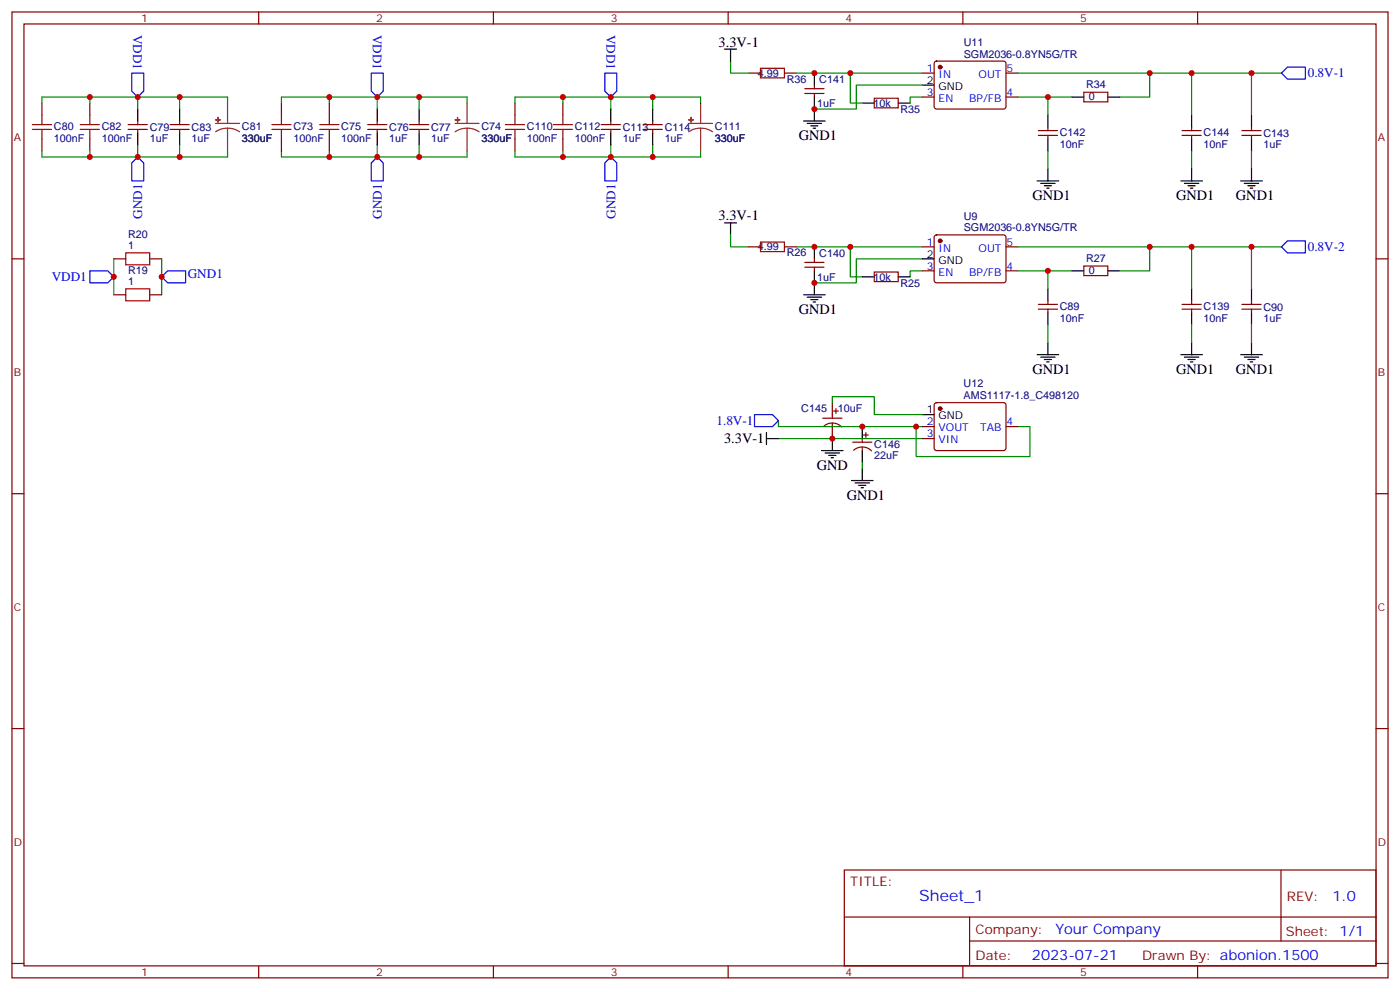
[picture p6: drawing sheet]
<svg xmlns="http://www.w3.org/2000/svg" width="412mm" height="292mm" viewBox="0 0 412 292" stroke-linecap="round" stroke-linejoin="round" font-family="sans-serif">
<g fill="none" stroke="#870000" stroke-width=".35">
<path d="M3.5 3.5h405.4v284.4h-405.4zM7.1 7.1h398.2v277.2h-398.2zM76.2 3.5v3.6M145.3 3.5v3.6M214.5 3.5v3.6M275.4 18.2l.5-.2h20l.4 .7v13l-.7 .4-20-.1-.4-.6v-12.7zM283.6 3.5v3.6M352.8 3.5v3.6M12.3 30.3v3.6M26.5 30.3v3.6M37.7 36.7h5.7M37.7 38.1h5.7"/>
<path d="M40.6 35.6v1.1M40.6 38.1v1.1M50.1 36.7h5.6M50.1 38.1h5.6M52.9 35.6v1.1M52.9 38.1v1.1M82.9 30.3v3.6M97 30.3v3.6M108.3 36.7h5.6M108.3 38.1h5.6M111.1 35.6v1.1M111.1 38.1v1.1"/>
<path d="M120.6 36.7h5.7M120.6 38.1h5.7M123.5 35.6v1.1M123.5 38.1v1.1M151.7 30.3v3.6M165.8 30.3v3.6M177.1 36.7h5.6M177.1 38.1h5.6M179.9 35.6v1.1M179.9 38.1v1.1M189.4 36.7h5.7M189.4 38.1h5.7"/>
<path d="M192.3 35.6v1.1M192.3 38.1v1.1M220.5 21.5h3.5M231.1 21.5h3.5M237.1 26.1h5.6M237.1 27.5h5.6M239.9 25v1.1M239.9 27.5v1.1M257.5 28.9h7.1v2.9h-7.1zM271.6 21.5h3.6M271.6 28.6h3.6M296.3 21.5h3.6"/>
<path d="M296.3 28.6h3.6M305.9 38.5h5.6M305.9 39.9h5.6M308.7 37.4v1.1M308.7 39.9v1M319.3 27.2h7v2.8h-7zM348.2 38.5h5.6M348.2 39.9h5.6M351 37.4v1.1M351 39.9v1M365.8 38.5h5.7M365.8 39.9h5.7"/>
<path d="M368.7 37.4v1.1M368.7 39.9v1M12.3 40.9v3.6M26.5 40.9v3.6M82.9 40.9v3.6M97 40.9v3.6M151.7 40.9v3.6M165.8 40.9v3.6M3.5 76.2h3.6M33.5 76.2h3.5M44.1 76.2h3.5M220.5 72.7h3.5"/>
<path d="M231.1 72.7h3.5M237.1 77.3h5.6M237.1 78.7h5.6M239.9 76.2v1.1M239.9 78.7v1M271.6 72.7h3.6M271.6 79.7h3.6M275.4 69.4l.5-.3 20 .1 .4 .6v13l-.7 .5-20-.1-.4-.6v-12.8zM296.3 72.7h3.6M296.3 79.7h3.6M319.3 78.3h7v2.8h-7zM405.3 76.2h3.6"/>
<path d="M33.5 86.8h3.5M44.1 86.8h3.5M257.5 80.1h7.1v2.8h-7.1zM305.9 89.6h5.6M305.9 91h5.6M308.7 88.5v1.1M308.7 91v1.1M348.2 89.6h5.6M348.2 91h5.6M351 88.5v1.1M351 91v1.1M365.8 89.6h5.7"/>
<path d="M365.8 91h5.7M368.7 88.5v1.1M368.7 91v1.1M245.2 118.5v4.6M275.4 118.7l.5-.2 20 .1 .4 .6v13l-.7 .4h-20l-.4-.7v-12.7zM242.4 123.1h5.6M242.6 125.5a3.8 3.8 0 0 1 5.3 .2M245.2 124.5v4.6M245.5 121h1.4M246.2 120.3v1.4M251.2 130.2h5.6M251.5 132.6a3.8 3.8 0 0 1 5.2 .1"/>
<path d="M254 129.1v1.1M254 131.6v1M254.4 128.1h1.4M255.1 127.4v1.4M271.6 125.6h3.6M271.6 129.1h3.6M296.3 125.6h3.6M3.5 145.3h3.6M405.3 145.3h3.6M3.5 214.5h3.6M405.3 214.5h3.6M248.7 256.1h156.6v28.2h-156.6z"/>
<path d="M377.3 256.1v20.9M248.7 270h156.5M285.6 277h119.6M285.6 270v14.1M3.5 283.6h3.6M76.2 284.3v3.6M145.3 284.3v3.6M214.5 284.3v3.6M283.6 284.3v3.6M352.8 284.3v3.6M405.3 283.6h3.6"/>
</g>
<g fill="none" stroke="#000" stroke-width=".35">
<path d="M213.4 14.5h3.6M215.2 14.5v3.5M40.6 32.1v3.5M40.6 39.2v3.5M52.9 32.1v3.5M52.9 39.2v3.5M111.1 32.1v3.5M111.1 39.2v3.5M123.5 32.1v3.5M123.5 39.2v3.5M179.9 32.1v3.5M179.9 39.2v3.5"/>
<path d="M192.3 32.1v3.5M192.3 39.2v3.5M236.7 35.6h6.4M237.8 36.3h4.2M238.8 37h2.1M239.5 37.7h.7M239.9 21.5v3.5M239.9 28.6v7M254 30.3h3.5M264.6 30.3h3.5M271.6 25h3.6M308.7 33.9v3.5"/>
<path d="M315.7 28.6h3.6M326.3 28.6h3.5M351 33.9v3.5M368.7 33.9v3.5M305.5 53.3h6.4M306.6 54h4.2M307.6 54.7h2.1M308.3 55.4h.7M308.7 40.9v3.6M308.7 49.7v3.6M347.8 53.3h6.4M348.9 54h4.2"/>
<path d="M350 54.7h2.1M350.7 55.4h.7M351 40.9v3.6M351 49.7v3.6M365.5 53.3h6.3M366.5 54h4.3M367.6 54.7h2.1M368.3 55.4h.7M368.7 40.9v3.6M368.7 49.7v3.6M213.4 65.6h3.6M215.2 65.6v3.5"/>
<path d="M239.9 72.7v3.5M239.9 79.7v7.1M271.6 76.2h3.6M315.7 79.7h3.6M326.3 79.7h3.5M236.7 86.8h6.4M237.8 87.5h4.2M238.8 88.2h2.1M239.5 88.9h.7M254 81.5h3.5M264.6 81.5h3.5M308.7 85v3.5"/>
<path d="M308.7 92.1v3.5M351 85v3.5M351 92.1v3.5M368.7 85v3.5M368.7 92.1v3.5M305.5 104.4h6.4M306.6 105.1h4.2M307.6 105.8h2.1M308.3 106.5h.7M308.7 100.9v3.5M347.8 104.4h6.4M348.9 105.1h4.2"/>
<path d="M350 105.8h2.1M350.7 106.5h.7M351 100.9v3.5M365.5 104.4h6.3M366.5 105.1h4.3M367.6 105.8h2.1M368.3 106.5h.7M368.7 100.9v3.5M225.8 129.1h3.5M225.8 127.4v3.5M242 132.6h6.4M243.1 133.3h4.2"/>
<path d="M244.1 134.1h2.1M244.8 134.8h.7M245.2 129.1v3.5M254 125.6v3.5M254 132.6v3.6M254 137.9v3.6M271.6 122.1h3.6M250.8 141.5h6.4M251.9 142.2h4.2M252.9 142.9h2.2M253.6 143.6h.8"/>
</g>
<path d="M38.8 21.5h3.5v5.3l-1.7 1.8-1.8-1.8zM109.4 21.5h3.5v5.3l-1.8 1.8-1.7-1.8zM178.2 21.5h3.5v5.3l-1.8 1.8-1.7-1.8zM377.5 21.5l1.7-1.7h5.3v3.5h-5.3zM38.8 48l1.8-1.8 1.7 1.8v5.3h-3.5zM111.1 46.2l1.8 1.8v5.3h-3.5v-5.3zM179.9 46.2l1.8 1.8v5.3h-3.5v-5.3zM26.5 79.7h5.2l1.8 1.8-1.8 1.8h-5.2zM377.5 72.7l1.7-1.8h5.3v3.5h-5.3zM47.6 81.5l1.8-1.8h5.3v3.6h-5.3zM222.2 122.1h5.3l1.8 1.7-1.8 1.8h-5.3z" fill="none" stroke="#00f" stroke-width=".35"/>
<g fill="none" stroke="#008700" stroke-width=".35">
<path d="M215.2 18v3.5h5.3M12.3 30.3v-1.7h54.7v1.7M26.5 28.6v1.7M40.6 28.6v3.5M52.9 28.6v3.5M82.9 30.3v-1.7h54.7v1.7M97 28.6v1.7M111.1 28.6v3.5M123.5 28.6v3.5M151.7 30.3v-1.7h54.7v1.7M165.8 28.6v1.7M179.9 28.6v3.5"/>
<path d="M192.3 28.6v3.5M234.6 21.5h37M250.5 21.5v8.8h3.5M271.6 28.6h-3.5v1.7M271.6 25h-19.4v7.1h-12.3M299.9 28.6h15.8M299.9 21.5h77.6M308.7 28.6v5.3M338.7 21.5v7.1h-8.9M351 21.5v12.4M368.7 21.5v12.4M12.3 44.5v1.7h54.7v-1.7"/>
<path d="M26.5 44.5v1.7M40.6 42.7v3.5M52.9 42.7v3.5M82.9 44.5v1.7h54.7v-1.7M97 44.5v1.7M111.1 42.7v3.5M123.5 42.7v3.5M151.7 44.5v1.7h54.7v-1.7M165.8 44.5v1.7M179.9 42.7v3.5M192.3 42.7v3.5M308.7 44.5v5.2"/>
<path d="M351 44.5v5.2M368.7 44.5v5.2M33.5 76.2v10.6M47.6 76.2v10.6M215.2 69.1v3.6h5.3M234.6 72.7h37M250.5 72.7v8.8h3.5M271.6 76.2h-19.4v7.1h-12.3M271.6 79.7h-3.5v1.8M299.9 72.7h77.6M299.9 79.7h15.8M308.7 79.7v5.3"/>
<path d="M338.7 72.7v7h-8.9M351 72.7v12.3M368.7 72.7v12.3M308.7 95.6v5.3M351 95.6v5.3M368.7 95.6v5.3M245.2 118.5v-1.7h12.3v5.3h14.1M229.3 123.8v1.8h42.3M229.3 129.1h42.3M254 136.2v1.7M269.9 125.6v8.8h33.5v-8.8h-3.5"/>
</g>
<g fill="none" stroke="#a10000" stroke-width=".35">
<path d="M9.5 36.7h5.7M9.5 38.1h5.7M12.3 33.9v2.8M12.3 38.1v2.8M23.6 36.7h5.7M23.6 38.1h5.7M26.5 33.9v2.8M26.5 38.1v2.8M80.1 36.7h5.6M80.1 38.1h5.6M82.9 33.9v2.8M82.9 38.1v2.8"/>
<path d="M94.2 36.7h5.6M94.2 38.1h5.6M97 33.9v2.8M97 38.1v2.8M148.9 36.7h5.6M148.9 38.1h5.6M151.7 33.9v2.8M151.7 38.1v2.8M163 36.7h5.6M163 38.1h5.6M165.8 33.9v2.8M165.8 38.1v2.8"/>
<path d="M224 20.1h7.1v2.8h-7.1zM37 74.4h7.1v3.6h-7.1zM224 71.3h7.1v2.8h-7.1zM37 85h7.1v3.5h-7.1z"/>
</g>
<g fill="none" stroke="#8c2424" stroke-width=".35">
<path d="M63.5 36.3h7.1M67 37.7l1.9 .3 1.7 .8M67 37.7l-1.8 .3-1.7 .8M67 30.3v6M67 37.7v6.8M134.1 36.3h7M137.6 37.7l1.8 .3 1.7 .8M137.6 37.7l-1.9 .3-1.6 .8M137.6 30.3v6M137.6 37.7v6.8M202.8 36.3h7.1M206.4 37.7l1.8 .3 1.7 .8"/>
<path d="M206.4 37.7l-1.9 .3-1.7 .8M206.4 30.3v6M206.4 37.7v6.8"/>
</g>
<g fill="#8c2424" stroke="#8c2424" stroke-width=".35">
<path d="M134.1 35.3h1.4z"/>
<path d="M134.8 34.6v1.4z"/>
<path d="M63.5 35.3h1.4z"/>
<path d="M64.2 34.6v1.4z"/>
<path d="M202.8 35.3h1.5z"/>
<path d="M203.6 34.6v1.4z"/>
</g>
<g fill="#870000" stroke="#870000" stroke-width=".35">
<circle cx="276.9" cy="120.3" r=".53"/>
<circle cx="276.9" cy="19.8" r=".53"/>
<circle cx="276.9" cy="70.9" r=".53"/>
</g>
<g fill="#c00">
<circle cx="123.5" cy="46.2" r=".88"/>
<circle cx="123.5" cy="28.6" r=".88"/>
<circle cx="111.1" cy="46.2" r=".88"/>
<circle cx="111.1" cy="28.6" r=".88"/>
<circle cx="97" cy="28.6" r=".88"/>
<circle cx="97" cy="46.2" r=".88"/>
<circle cx="26.5" cy="46.2" r=".88"/>
<circle cx="26.5" cy="28.6" r=".88"/>
<circle cx="40.6" cy="28.6" r=".88"/>
<circle cx="40.6" cy="46.2" r=".88"/>
<circle cx="52.9" cy="28.6" r=".88"/>
<circle cx="52.9" cy="46.2" r=".88"/>
<circle cx="165.8" cy="46.2" r=".88"/>
<circle cx="165.8" cy="28.6" r=".88"/>
<circle cx="179.9" cy="28.6" r=".88"/>
<circle cx="179.9" cy="46.2" r=".88"/>
<circle cx="192.3" cy="28.6" r=".88"/>
<circle cx="192.3" cy="46.2" r=".88"/>
<circle cx="368.7" cy="21.5" r=".88"/>
<circle cx="351" cy="21.5" r=".88"/>
<circle cx="308.7" cy="28.6" r=".88"/>
<circle cx="338.7" cy="21.5" r=".88"/>
<circle cx="250.5" cy="21.5" r=".88"/>
<circle cx="239.9" cy="21.5" r=".88"/>
<circle cx="239.9" cy="32.1" r=".88"/>
<circle cx="239.9" cy="83.3" r=".88"/>
<circle cx="239.9" cy="72.7" r=".88"/>
<circle cx="250.5" cy="72.7" r=".88"/>
<circle cx="338.7" cy="72.7" r=".88"/>
<circle cx="308.7" cy="79.7" r=".88"/>
<circle cx="351" cy="72.7" r=".88"/>
<circle cx="368.7" cy="72.7" r=".88"/>
<circle cx="269.9" cy="125.6" r=".88"/>
<circle cx="254" cy="125.6" r=".88"/>
<circle cx="245.2" cy="129.1" r=".88"/>
<circle cx="47.6" cy="81.5" r=".88"/>
<circle cx="33.5" cy="81.5" r=".88"/>
</g>
<text font-size="4.6" fill="#00f" x="270.8" y="265.1">Sheet_1</text>
<g font-size="4.2">
<text x="211.7" y="13.8">3.3V-1</text>
<text x="235.3" y="41.3">GND1</text>
<text x="304.1" y="58.9">GND1</text>
<text x="346.4" y="58.9">GND1</text>
<text x="364.1" y="58.9">GND1</text>
<text x="211.7" y="64.9">3.3V-1</text>
<text x="235.3" y="92.4">GND1</text>
<text x="304.1" y="110.1">GND1</text>
<text x="346.4" y="110.1">GND1</text>
<text x="364.1" y="110.1">GND1</text>
<text x="213.3" y="130.4">3.3V-1</text>
<text x="240.6" y="138.3">GND</text>
<text x="249.4" y="147.1">GND1</text>
</g>
<g font-size="4.2" fill="#00f">
<text x="392.5" y="265.4">1.0</text>
<text x="310.9" y="274.9">Your Company</text>
<text x="304" y="282.7">2023-07-21</text>
</g>
<g font-size="3.9" fill="#00f">
<text x="39.3" y="10.3" transform="rotate(90 39.3 10.3)">VDD1</text>
<text x="109.8" y="10.3" transform="rotate(90 109.8 10.3)">VDD1</text>
<text x="178.6" y="10.3" transform="rotate(90 178.6 10.3)">VDD1</text>
<text x="385.2" y="22.8">0.8V-1</text>
<text x="41.9" y="64.4" transform="rotate(-90 41.9 64.4)">GND1</text>
<text x="112.5" y="64.4" transform="rotate(-90 112.5 64.4)">GND1</text>
<text x="181.3" y="64.4" transform="rotate(-90 181.3 64.4)">GND1</text>
<text x="385.2" y="73.9">0.8V-2</text>
<text x="15.2" y="82.8">VDD1</text>
<text x="55.3" y="81.9">GND1</text>
<text x="211.1" y="125.1">1.8V-1</text>
</g>
<g font-size="3.9" fill="#800">
<text x="250.5" y="260.7">TITLE:</text>
<text x="379.1" y="265.4">REV:</text>
<text x="287.4" y="274.9">Company:</text>
<text x="378.7" y="275.5">Sheet: 1/1</text>
<text x="287.4" y="282.6">Date:</text>
<text x="336.4" y="282.7">Drawn By: abonion.1500</text>
</g>
<g font-size="3.2" fill="#800">
<text x="41.6" y="6.5">1</text>
<text x="110.8" y="6.5">2</text>
<text x="179.9" y="6.5">3</text>
<text x="249.1" y="6.5">4</text>
<text x="318.2" y="6.5">5</text>
<text x="4.1" y="41.6">A</text>
<text x="405.9" y="41.6">A</text>
<text x="4.1" y="110.8">B</text>
<text x="405.9" y="110.8">B</text>
<text x="4.1" y="179.9">C</text>
<text x="405.9" y="179.9">C</text>
<text x="4.1" y="249.1">D</text>
<text x="405.9" y="249.1">D</text>
<text x="41.6" y="287.3">1</text>
<text x="110.8" y="287.3">2</text>
<text x="179.9" y="287.3">3</text>
<text x="249.1" y="287.3">4</text>
<text x="318.2" y="287.3">5</text>
</g>
<g font-size="3.2" fill="#000080">
<text x="283.9" y="16.9">SGM2036-0.8YN5G/TR</text>
<text x="283.9" y="13.6">U11</text>
<text x="223.2" y="22.6">4.99</text>
<text x="231.7" y="24.3">R36</text>
<text x="241.3" y="24.4">C141</text>
<text x="319.9" y="26">R34</text>
<text x="320.8" y="29.5">0</text>
<text x="240.7" y="31.5">1uF</text>
<text x="257.3" y="31.5">10k</text>
<text x="265.2" y="33.2">R35</text>
<text x="15.9" y="41.7">100nF</text>
<text x="15.9" y="38.3">C80</text>
<text x="30" y="41.7">100nF</text>
<text x="30" y="38.3">C82</text>
<text x="44.1" y="41.8">1uF</text>
<text x="44.1" y="38.5">C79</text>
<text x="56.4" y="41.8">1uF</text>
<text x="56.4" y="38.5">C83</text>
<text x="71.3" y="41.7">330uF</text>
<text x="71.3" y="38.3">C81</text>
<text x="86.4" y="41.7">100nF</text>
<text x="86.4" y="38.3">C73</text>
<text x="100.5" y="41.7">100nF</text>
<text x="100.5" y="38.3">C75</text>
<text x="114.7" y="41.8">1uF</text>
<text x="114.7" y="38.5">C76</text>
<text x="127" y="41.8">1uF</text>
<text x="127" y="38.5">C77</text>
<text x="141.8" y="41.7">330uF</text>
<text x="141.8" y="38.3">C74</text>
<text x="155.2" y="41.7">100nF</text>
<text x="155.2" y="38.3">C110</text>
<text x="169.3" y="41.7">100nF</text>
<text x="169.3" y="38.3">C112</text>
<text x="183.4" y="41.8">1uF</text>
<text x="183.4" y="38.5">C113</text>
<text x="195.8" y="41.8">1uF</text>
<text x="195.8" y="38.5">C114</text>
<text x="210.6" y="41.7">330uF</text>
<text x="210.6" y="38.3">C111</text>
<text x="312.2" y="40.1">C142</text>
<text x="354.5" y="40.1">C144</text>
<text x="372.2" y="40.3">C143</text>
<text x="312.2" y="43.5">10nF</text>
<text x="354.5" y="43.5">10nF</text>
<text x="372.2" y="43.7">1uF</text>
<text x="283.9" y="64.8">U9</text>
<text x="37.7" y="70">R20</text>
<text x="283.9" y="68.1">SGM2036-0.8YN5G/TR</text>
<text x="37.7" y="73.4">1</text>
<text x="223.2" y="73.7">4.99</text>
<text x="231.7" y="75.5">R26</text>
<text x="241.3" y="75.6">C140</text>
<text x="319.9" y="77.1">R27</text>
<text x="37.7" y="84">1</text>
<text x="37.7" y="80.6">R19</text>
<text x="240.7" y="82.6">1uF</text>
<text x="257.3" y="82.6">10k</text>
<text x="320.8" y="80.7">0</text>
<text x="265.2" y="84.4">R25</text>
<text x="312.2" y="94.7">10nF</text>
<text x="312.2" y="91.3">C89</text>
<text x="354.5" y="94.7">10nF</text>
<text x="354.5" y="91.3">C139</text>
<text x="372.2" y="94.8">1uF</text>
<text x="372.2" y="91.4">C90</text>
<text x="283.9" y="117.5">AMS1117-1.8_C498120</text>
<text x="283.9" y="114.1">U12</text>
<text x="236" y="121.4">C145</text>
<text x="246.8" y="121.4">10uF</text>
<text x="257.5" y="131.8">C146</text>
<text x="257.5" y="135.2">22uF</text>
</g>
<g font-size="3.2" fill="#00f">
<text x="273" y="21.2">1</text>
<text x="276.5" y="22.9">IN</text>
<text x="288.3" y="22.9">OUT</text>
<text x="296.5" y="21.2">5</text>
<text x="273" y="28.2">3</text>
<text x="276.5" y="30">EN</text>
<text x="285.5" y="30">BP/FB</text>
<text x="296.5" y="28.2">4</text>
<text x="273" y="72.3">1</text>
<text x="276.5" y="74.1">IN</text>
<text x="288.3" y="74.1">OUT</text>
<text x="296.5" y="72.3">5</text>
<text x="273" y="79.4">3</text>
<text x="276.5" y="81.1">EN</text>
<text x="285.5" y="81.1">BP/FB</text>
<text x="296.5" y="79.4">4</text>
<text x="273" y="125.2">2</text>
<text x="296.5" y="125.2">4</text>
<text x="273" y="128.8">3</text>
<text x="276.5" y="130.5">VIN</text>
<text x="276.5" y="127">VOUT</text>
<text x="288.7" y="127">TAB</text>
</g>
<g font-size="3.2">
<text x="273" y="24.7">2</text>
<text x="276.5" y="26.5">GND</text>
<text x="273" y="75.8">2</text>
<text x="276.5" y="77.6">GND</text>
<text x="273" y="121.7">1</text>
<text x="276.5" y="123.5">GND</text>
</g>
</svg>
